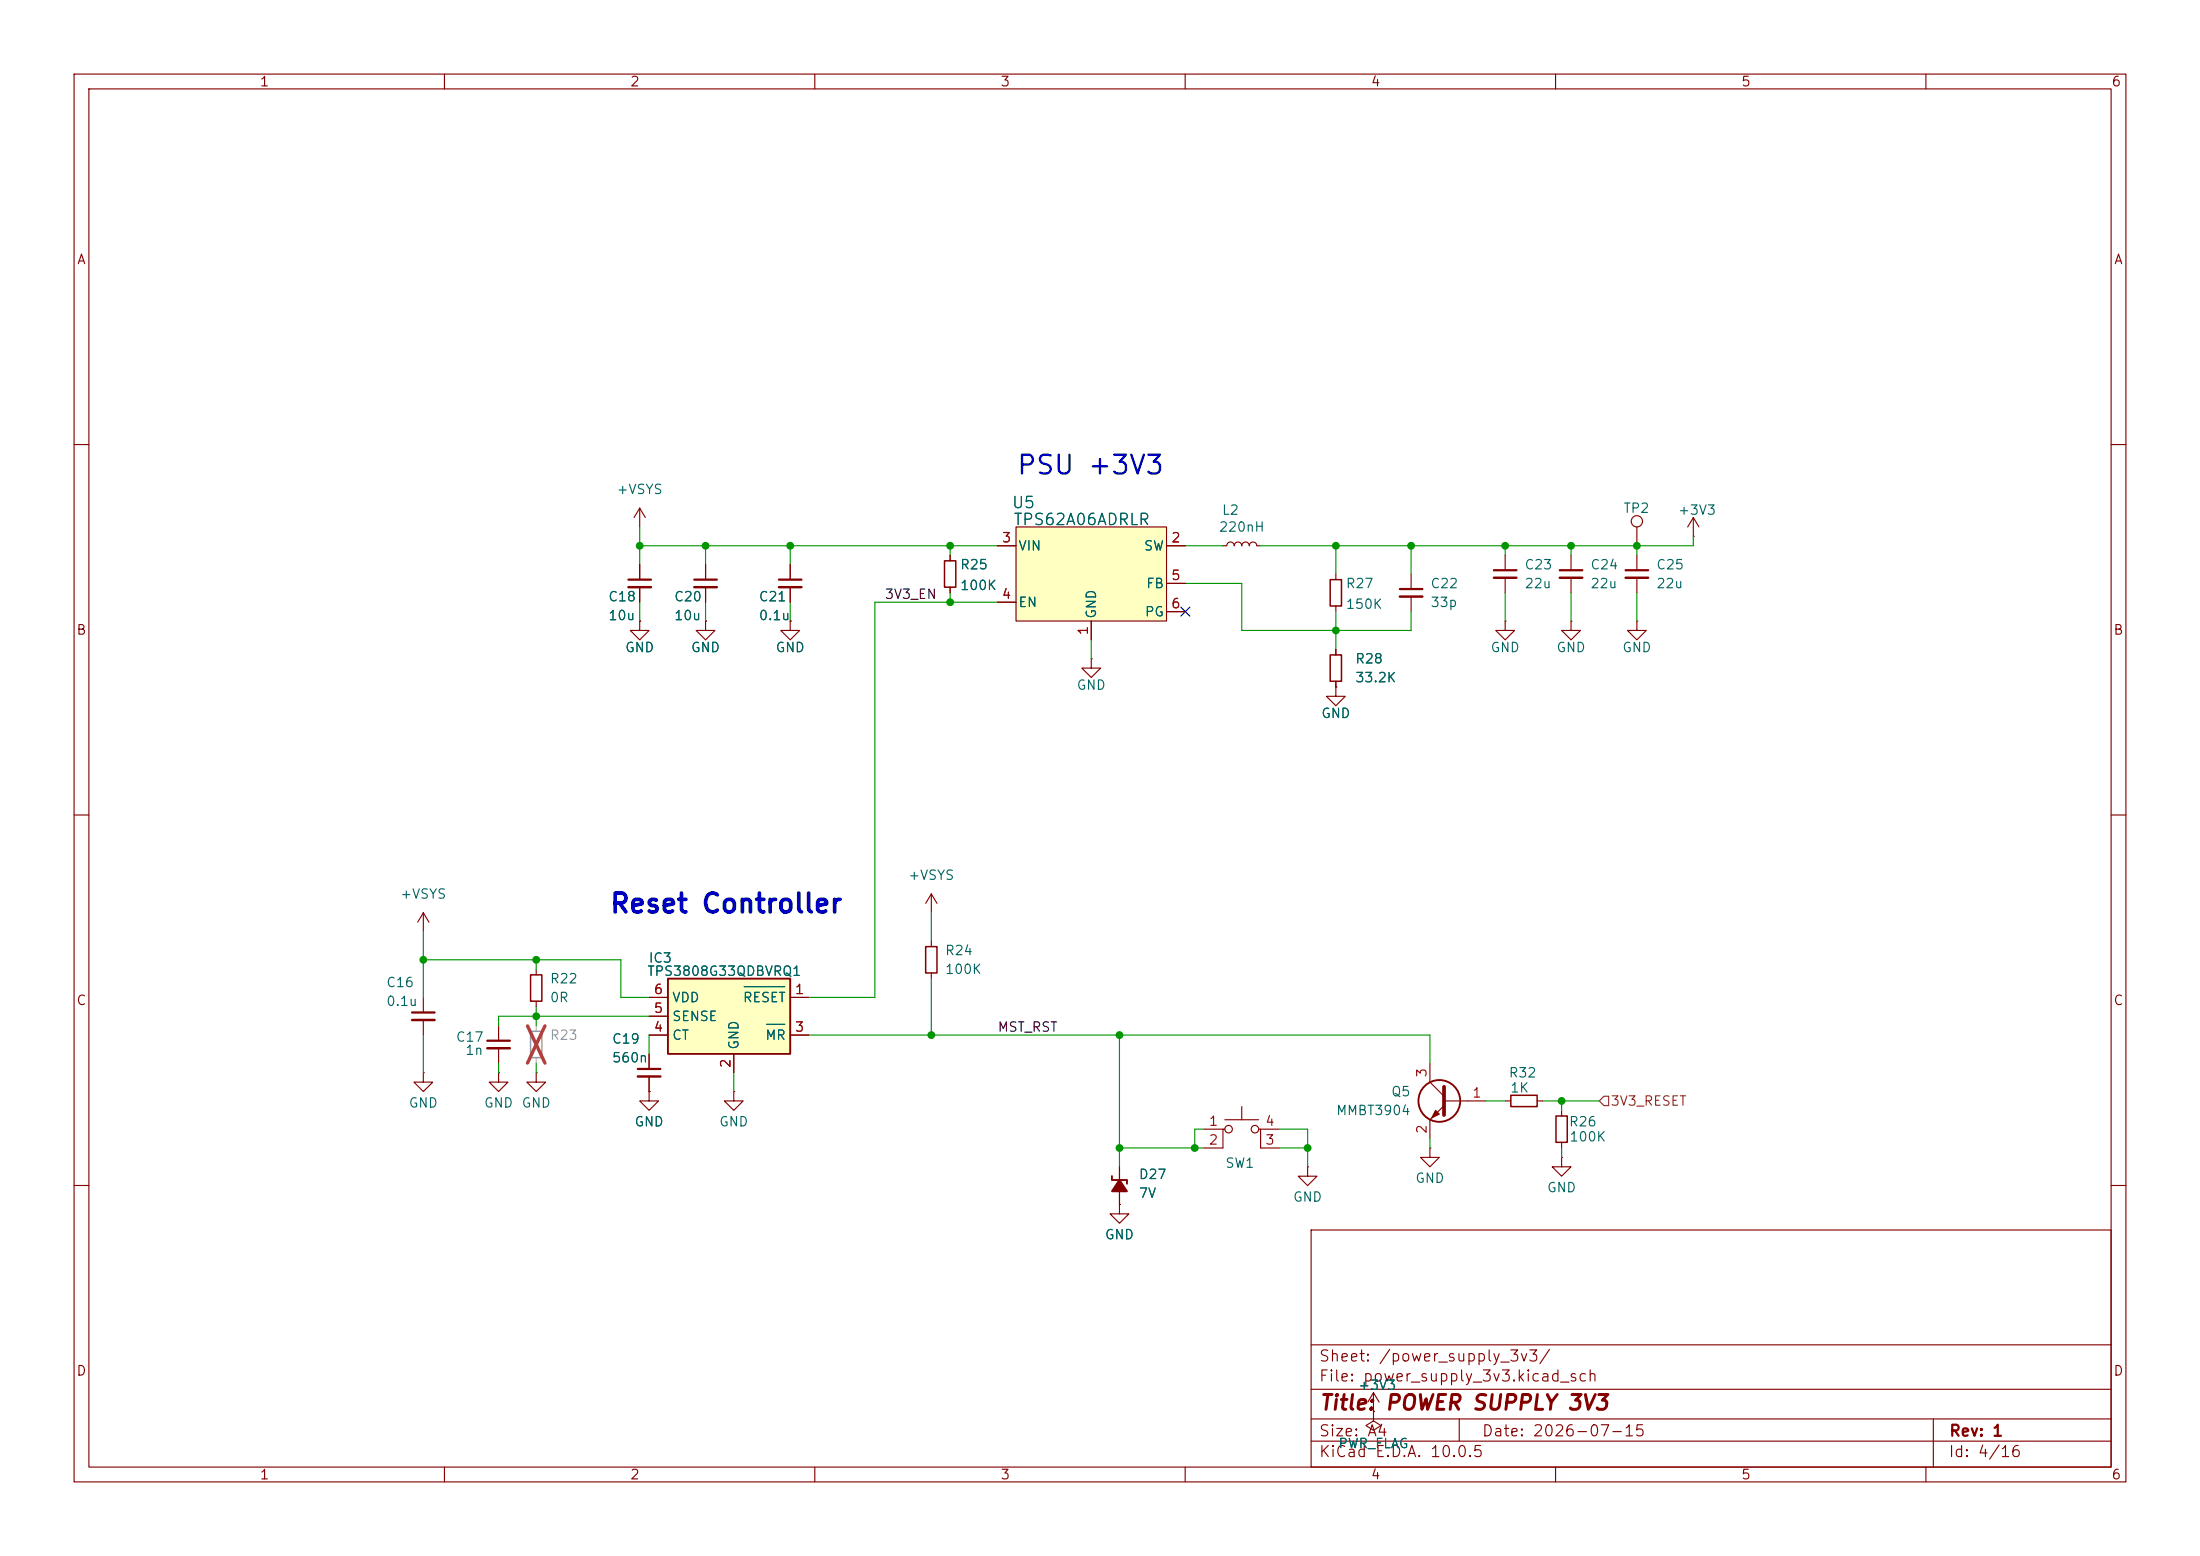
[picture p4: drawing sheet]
<svg xmlns="http://www.w3.org/2000/svg" width="297mm" height="210mm" viewBox="0 0 297 210" stroke-linecap="round" stroke-linejoin="round" font-family="sans-serif">
<g fill="none" stroke="#840000" stroke-width=".15">
<path d="M10 10h277v190h-277zM12 12h273v186h-273zM60 10v2M110 10v2M160 10v2M210 10v2M260 10v2M10 60h2M86.4 68.6v2.5M86.4 76.2v2M86.4 79.2v2.1M86.4 68.6l-.8 1.3"/>
<path d="M86.4 68.6l.7 1.3M95.2 76.2v2M95.2 79.2v2.1M285 60h2M106.7 83.8v1.3h1.2l-1.2 1.3-1.3-1.3h1.3M106.7 83.8h.1M10 110h2M285 110h2M57.1 144.8v1.3h1.3l-1.3 1.2-1.2-1.2h1.2M57.1 144.8h.1M67.3 144.8v1.3h1.3l-1.3 1.2-1.3-1.2h1.3M67.3 144.8h.1"/>
<path d="M87.6 147.3v1.3h1.3l-1.3 1.3-1.2-1.3h1.2M87.6 147.3h.1M87.6 142.2v2.1M87.6 145.3v2M99.1 147.3v1.3h1.2l-1.2 1.3-1.3-1.3h1.3M99.1 147.3h.1M162.6 152.4h2.5M165.4 152.4h-.3v2.5h-2.5M165.4 151.1h4.5M167.6 149.4v1.7M169.9 152.4h.3v2.5h2.5M170.2 152.4h2.5"/>
<path d="M176.5 157.5v1.3h1.3l-1.3 1.2-1.2-1.2h1.2M176.5 157.5h.1M193 154.9v1.3h1.3l-1.3 1.3-1.2-1.3h1.2M193 154.9h.1M193 143.5v2.6l1.9 1.9M194.9 148.6h5.8M194.9 149.2l-1.9 1.9v2.6M10 160h2M177 166h108v32h-108zM285 160h2M60 198v2M110 198v2"/>
<path d="M160 198v2M177 194.5h108M177 191.5h108M177 187.5h108M177 181.5h108M185.4 190.5h.1M185.4 190.5v1.3l1 .6-1 .6-1-.6 1-.6M185.4 188l-.7 1.2M185.4 188l.8 1.2M185.4 188v2.5M197 191.5v3M210 198v2"/>
<path d="M260 198v2M261 191.5v6.5"/>
<circle cx="165.9" cy="152.4" r=".51"/>
<circle cx="169.4" cy="152.4" r=".51"/>
</g>
<path d="M194.9 146.7v3.8" fill="none" stroke="#840000" stroke-width=".51"/>
<circle cx="194.3" cy="148.6" r="2.82" fill="none" stroke="#840000" stroke-width=".25"/>
<path d="M193.8 149.9l.5 .5-1 .5z" fill="#840000" stroke="#840000" stroke-width=".15"/>
<path d="M84.8 78.2h3.1M93.7 78.2h3.1M86.1 144.3h3.1" fill="none" stroke="#840000" stroke-width=".3"/>
<path d="M84.8 79.2h3.1M93.7 79.2h3.1M86.1 145.3h3.1" fill="none" stroke="#840000" stroke-width=".33"/>
<path d="M137.2 71.1h20.3v12.7h-20.3z" fill="#ffffc2"/>
<g fill="none" stroke="#840000" stroke-width=".15">
<path d="M106.7 76.2v2M106.7 79.2v2.1M128.3 74.9v.8M128.3 79.2v.8M134.6 73.7h2.6M137.2 71.1h20.3v12.7h-20.3zM157.5 73.7h2.5M157.5 78.7h2.5M165.1 73.7h.5a.51 .51 0 0 1 .5-.5 .51 .51 0 0 1 .5 .5 .51 .51 0 0 1 .5-.5 .51 .51 0 0 1 .5 .5 .51 .51 0 0 1 .5-.5 .51 .51 0 0 1 .6 .5 .51 .51 0 0 1 .5-.5 .51 .51 0 0 1 .5 .5h.5M180.3 77.5v.7M190.5 77.5v2M203.2 74.9v2.1"/>
<path d="M203.2 78v2M212.1 74.9v2.1M212.1 78v2M221 71.1v2.6M221 74.9v2.1M221 78v2M228.6 72.4h.1M228.6 69.9l-.8 1.2M228.6 69.9l.8 1.2M228.6 69.9v2.5M86.4 83.8v1.3h1.2l-1.2 1.3-1.3-1.3h1.3M86.4 83.8h.1"/>
<path d="M95.2 83.8v1.3h1.3l-1.3 1.3-1.2-1.3h1.2M95.2 83.8h.1M134.6 81.3h2.6M147.3 88.9v1.3h1.3l-1.3 1.2-1.3-1.2h1.3M147.3 88.9h.1M147.3 83.8v2.6M157.5 82.6h2.5M180.3 92.7v1.3h1.3l-1.3 1.3-1.2-1.3h1.2M180.3 92.7h.1M180.3 81.8v.8M180.3 87.6v.8M180.3 91.9v.8"/>
<path d="M190.5 80.5v2.1M203.2 83.8v1.3h1.3l-1.3 1.3-1.3-1.3h1.3M203.2 83.8h.1M212.1 83.8v1.3h1.3l-1.3 1.3-1.3-1.3h1.3M212.1 83.8h.1M221 83.8v1.3h1.2l-1.2 1.3-1.3-1.3h1.3M221 83.8h.1M57.1 123.2l-.7 1.3M57.1 123.2l.8 1.3M57.1 123.2v2.5M57.1 134.6v2.1M57.1 137.7v2"/>
<path d="M67.3 138.4v2.1M72.4 130.8v.8M72.4 135.1v.8M67.3 141.5v2M72.4 144.8v1.3h1.3l-1.3 1.2-1.3-1.2h1.3M72.4 144.8h.1M151.1 157.5v5.1M203.2 148.6h.8M207.5 148.6h.8M210.8 156.2v1.3h1.3l-1.3 1.3-1.3-1.3h1.3M210.8 156.2h.1M210.8 149.9v.7"/>
<path d="M210.8 154.2v.7M151.1 162.6v1.2h1.3l-1.3 1.3-1.2-1.3h1.2M151.1 162.6h.1"/>
<circle cx="221" cy="70.4" r=".76"/>
</g>
<path d="M105.2 78.2h3M189 79.5h3M201.7 77h3M210.6 77h3M219.5 77h3M55.6 136.7h3.1M65.8 140.5h3" fill="none" stroke="#840000" stroke-width=".3"/>
<path d="M105.2 79.2h3M201.7 78h3M210.6 78h3M219.5 78h3M189 80.5h3M55.6 137.7h3.1M65.8 141.5h3" fill="none" stroke="#840000" stroke-width=".33"/>
<path d="M127.5 75.7h1.5v3.5h-1.5zM179.6 78.2h1.5v3.6h-1.5zM179.6 88.4h1.5v3.5h-1.5zM71.6 131.6h1.6v3.5h-1.6zM204 147.8h3.5v1.6h-3.5zM210.1 150.6h1.5v3.6h-1.5z" fill="none" stroke="#840000" stroke-width=".2"/>
<path d="M71.6 139.2h1.6v3.5h-1.6z" fill="none" stroke="#a1a1a1" stroke-width=".2"/>
<path d="M72.4 138.4v.8M72.4 142.7v.8" fill="none" stroke="#a1a1a1" stroke-width=".15"/>
<path d="M71.2 138.5l2.4 5M73.6 138.5l-2.4 5" fill="none" stroke="#e12e31" stroke-width=".46"/>
<path d="M150.1 159.3h2v.5M150.1 158.7v.5" fill="none" stroke="#840000" stroke-width=".25"/>
<path d="M151.1 159.3l1 1.5h-2z" fill="#840000" stroke="#840000" stroke-width=".25"/>
<path d="M90.2 132.1h16.5v10.1h-16.5z" fill="#ffffc2"/>
<path d="M90.2 132.1h16.5v10.1h-16.5z" fill="none" stroke="#840000" stroke-width=".25"/>
<g fill="none" stroke="#840000" stroke-width=".15">
<path d="M86.4 76.2v2M86.4 79.2v2.1M95.2 76.2v2M95.2 79.2v2.1M106.7 76.2v2M106.7 79.2v2.1M128.3 74.9v.8M128.3 79.2v.8M134.6 73.7h2.6M157.5 73.7h2.5M157.5 78.7h2.5M86.4 83.8h.1"/>
<path d="M95.2 83.8h.1M106.7 83.8h.1M134.6 81.3h2.6M147.3 83.8v2.6M157.5 82.6h2.5M180.3 92.7h.1M180.3 87.6v.8M180.3 91.9v.8M87.6 134.6h2.6M87.6 139.7h2.6M87.6 137.2h2.6M106.7 134.6h2.5"/>
<path d="M106.7 139.7h2.5M125.7 120.7v2.5M125.7 127v.8M125.7 131.3v.8M125.7 120.7l-.7 1.2M125.7 120.7l.8 1.2M87.6 147.3h.1M87.6 142.2v2.1M87.6 145.3v2M99.1 142.2v2.6M151.1 157.5v1.8M151.1 162.6h.1"/>
<path d="M151.1 160.8v1.8M185.4 190.5h.1"/>
</g>
<path d="M100.5 133.2h5.4M103.5 138.3h2.4" fill="none" stroke="#006464" stroke-width=".15"/>
<path d="M125 127.8h1.5v3.5h-1.5z" fill="none" stroke="#840000" stroke-width=".2"/>
<path d="M216.5 148h.7v1.2h-.7l-.6-.6z" fill="none" stroke="#725600" stroke-width=".15"/>
<g fill="none" stroke="#009600" stroke-width=".15">
<path d="M86.4 73.7h48.2M86.4 71.1v5.1M95.2 73.7v2.5M106.7 73.7v2.5M128.3 73.7v1.2M160 73.7h5.1M160 78.7h7.6v6.4h22.9v-2.5M180.3 73.7v3.8M190.5 73.7v3.8M203.2 73.7v1.2M212.1 73.7v1.2M221 73.7v1.2"/>
<path d="M228.6 72.4v1.3h-58.4M86.4 81.3v2.5M95.2 81.3v2.5M106.7 81.3v2.5M128.3 80v1.3M134.6 81.3h-16.5v53.3h-8.9M147.3 86.4v2.5M180.3 82.6v5M203.2 80v3.8M212.1 80v3.8M221 80v3.8M57.1 129.5h26.7v5.1h3.8"/>
<path d="M57.1 125.7v8.9M57.1 139.7v5.1M72.4 129.5v1.3M72.4 135.9v2.5M87.6 139.7v2.5M87.6 137.2h-20.3v1.2M109.2 139.7h83.8v3.8M125.7 123.2v3.8M125.7 132.1v7.6M151.1 139.7v17.8M67.3 143.5v1.3M72.4 143.5v1.3"/>
<path d="M99.1 144.8v2.5M151.1 154.9h11.5M162.6 152.4h-1.3v2.5M172.7 152.4h3.8v5.1M172.7 154.9h3.8M193 153.7v1.2M200.7 148.6h2.5M208.3 148.6h7.6M210.8 148.6v1.3M210.8 154.9v1.3"/>
</g>
<path d="M159.4 81.9l1.2 1.3M160.6 81.9l-1.2 1.3" fill="none" stroke="#000084" stroke-width=".15"/>
<g fill="#009600" stroke="#009600" stroke-width=".14">
<circle cx="176.5" cy="154.9" r=".46"/>
<circle cx="161.3" cy="154.9" r=".46"/>
<circle cx="210.8" cy="148.6" r=".46"/>
<circle cx="151.1" cy="154.9" r=".46"/>
<circle cx="125.7" cy="139.7" r=".46"/>
<circle cx="151.1" cy="139.7" r=".46"/>
<circle cx="128.3" cy="81.3" r=".46"/>
<circle cx="106.7" cy="73.7" r=".46"/>
<circle cx="95.2" cy="73.7" r=".46"/>
<circle cx="86.4" cy="73.7" r=".46"/>
<circle cx="128.3" cy="73.7" r=".46"/>
<circle cx="203.2" cy="73.7" r=".46"/>
<circle cx="180.3" cy="73.7" r=".46"/>
<circle cx="190.5" cy="73.7" r=".46"/>
<circle cx="212.1" cy="73.7" r=".46"/>
<circle cx="221" cy="73.7" r=".46"/>
<circle cx="180.3" cy="85.1" r=".46"/>
<circle cx="72.4" cy="129.5" r=".46"/>
<circle cx="72.4" cy="137.2" r=".46"/>
<circle cx="57.1" cy="129.5" r=".46"/>
</g>
<g font-size="2.5" fill="#0000c2">
<text x="137.1" y="64.7">PSU +3V3</text>
<text x="82.2" y="123.8">Reset Controller</text>
</g>
<text font-size="2" fill="#840000" x="178" y="190.8">Title: POWER SUPPLY 3V3</text>
<g font-size="1.5" fill="#006464">
<text x="136.5" y="69">U5</text>
<text x="136.7" y="71.3">TPS62A06ADRLR</text>
</g>
<g font-size="1.5" fill="#840000">
<text x="178" y="184.1">Sheet: /power_supply_3v3/</text>
<text x="178" y="186.8">File: power_supply_3v3.kicad_sch</text>
<text x="178" y="197">KiCad E.D.A. 10.0.5</text>
<text x="178" y="194.2">Size: A4</text>
<text x="200" y="194.2">Date: 2026-07-15</text>
<text x="263" y="197">Id: 4/16</text>
<text x="263" y="194.2">Rev: 1</text>
</g>
<g font-size="1.3" fill="#840000">
<text x="35" y="12">1</text>
<text x="85" y="12">2</text>
<text x="135" y="12">3</text>
<text x="185" y="12">4</text>
<text x="235" y="12">5</text>
<text x="285" y="12">6</text>
<text x="10.3" y="36">A</text>
<text x="285.3" y="36">A</text>
<text x="10.2" y="86">B</text>
<text x="285.2" y="86">B</text>
<text x="10.2" y="136">C</text>
<text x="285.2" y="136">C</text>
<text x="10.2" y="186">D</text>
<text x="285.2" y="186">D</text>
<text x="35" y="200">1</text>
<text x="85" y="200">2</text>
<text x="135" y="200">3</text>
<text x="185" y="200">4</text>
<text x="235" y="200">5</text>
<text x="285" y="200">6</text>
</g>
<g font-size="1.3" fill="#006464">
<text x="83.1" y="67">+VSYS</text>
<text x="164.9" y="69.8">L2</text>
<text x="219.1" y="69.5">TP2</text>
<text x="226.4" y="69.8">+3V3</text>
<text x="129.5" y="77.2">R25</text>
<text x="137.4" y="74.6">VIN</text>
<text x="154.3" y="74.6">SW</text>
<text x="164.5" y="72.1">220nH</text>
<text x="205.7" y="77.2">C23</text>
<text x="214.6" y="77.2">C24</text>
<text x="223.5" y="77.2">C25</text>
<text x="82" y="81.5">C18</text>
<text x="90.9" y="81.5">C20</text>
<text x="102.3" y="81.5">C21</text>
<text x="129.5" y="80">100K</text>
<text x="137.4" y="82.2">EN</text>
<text x="148.3" y="83.6" transform="rotate(-90 148.3 83.6)">GND</text>
<text x="154.5" y="83.5">PG</text>
<text x="154.6" y="79.7">FB</text>
<text x="181.6" y="79.7">R27</text>
<text x="181.6" y="82.5">150K</text>
<text x="193" y="79.7">C22</text>
<text x="193" y="82.2">33p</text>
<text x="205.7" y="79.7">22u</text>
<text x="214.6" y="79.7">22u</text>
<text x="223.5" y="79.7">22u</text>
<text x="82" y="84">10u</text>
<text x="84.3" y="88.3">GND</text>
<text x="90.9" y="84">10u</text>
<text x="93.2" y="88.3">GND</text>
<text x="102.3" y="84">0.1u</text>
<text x="104.6" y="88.3">GND</text>
<text x="182.9" y="89.9">R28</text>
<text x="201.1" y="88.3">GND</text>
<text x="210" y="88.3">GND</text>
<text x="218.9" y="88.3">GND</text>
<text x="145.3" y="93.4">GND</text>
<text x="182.9" y="92.4">33.2K</text>
<text x="178.3" y="97.2">GND</text>
<text x="122.5" y="119.1">+VSYS</text>
<text x="53.9" y="121.6">+VSYS</text>
<text x="87.5" y="130.2">IC3</text>
<text x="127.5" y="129.2">R24</text>
<text x="127.5" y="131.8">100K</text>
<text x="52.1" y="133.6">C16</text>
<text x="52.1" y="136.1">0.1u</text>
<text x="74.2" y="133">R22</text>
<text x="74.2" y="135.6">0R</text>
<text x="87.3" y="132">TPS3808G33QDBVRQ1</text>
<text x="90.7" y="135.6">VDD</text>
<text x="100.2" y="135.6">RESET</text>
<text x="61.5" y="140.9">C17</text>
<text x="62.7" y="142.7">1n</text>
<text x="82.5" y="141.2">C19</text>
<text x="82.5" y="143.7">560n</text>
<text x="90.7" y="140.7">CT</text>
<text x="90.7" y="138.1">SENSE</text>
<text x="100" y="141.8" transform="rotate(-90 100 141.8)">GND</text>
<text x="103.2" y="140.7">MR</text>
<text x="55.1" y="149.8">GND</text>
<text x="65.2" y="149.8">GND</text>
<text x="70.3" y="149.8">GND</text>
<text x="187.7" y="148.3">Q5</text>
<text x="203.6" y="145.7">R32</text>
<text x="203.8" y="147.8">1K</text>
<text x="85.6" y="152.3">GND</text>
<text x="97" y="152.3">GND</text>
<text x="180.3" y="150.8">MMBT3904</text>
<text x="211.7" y="152.3">R26</text>
<text x="211.8" y="154.4">100K</text>
<text x="153.7" y="159.4">D27</text>
<text x="153.7" y="162">7V</text>
<text x="165.3" y="157.9">SW1</text>
<text x="191" y="160">GND</text>
<text x="208.8" y="161.2">GND</text>
<text x="149.1" y="167.6">GND</text>
<text x="174.5" y="162.5">GND</text>
<text x="183.3" y="187.9">+3V3</text>
<text x="180.6" y="195.8">PWR_FLAG</text>
</g>
<g font-size="1.3" fill="#a90000">
<text x="135.2" y="73.5">3</text>
<text x="158" y="73.5">2</text>
<text x="135.2" y="81.1">4</text>
<text x="158" y="78.6">5</text>
<text x="158" y="82.4">6</text>
<text x="147.2" y="85.8" transform="rotate(-90 147.2 85.8)">1</text>
<text x="88.2" y="137">5</text>
<text x="88.2" y="134.5">6</text>
<text x="107.2" y="134.5">1</text>
<text x="88.2" y="139.6">4</text>
<text x="107.2" y="139.6">3</text>
<text x="98.9" y="144.2" transform="rotate(-90 98.9 144.2)">2</text>
<text x="192.9" y="145.5" transform="rotate(-90 192.9 145.5)">3</text>
<text x="198.7" y="148.5">1</text>
<text x="163.1" y="152.3">1</text>
<text x="163.1" y="154.8">2</text>
<text x="170.7" y="154.8">3</text>
<text x="170.7" y="152.3">4</text>
<text x="192.9" y="153.1" transform="rotate(-90 192.9 153.1)">2</text>
</g>
<g font-size="1.3" fill="#0f0f0f">
<text x="119.4" y="81.2">3V3_EN</text>
<text x="134.6" y="139.6">MST_RST</text>
</g>
<text font-size="1.3" fill="#989898" x="74.2" y="140.7">R23</text>
<text font-size="1.3" fill="#725600" x="217.3" y="149.6">3V3_RESET</text>
</svg>
